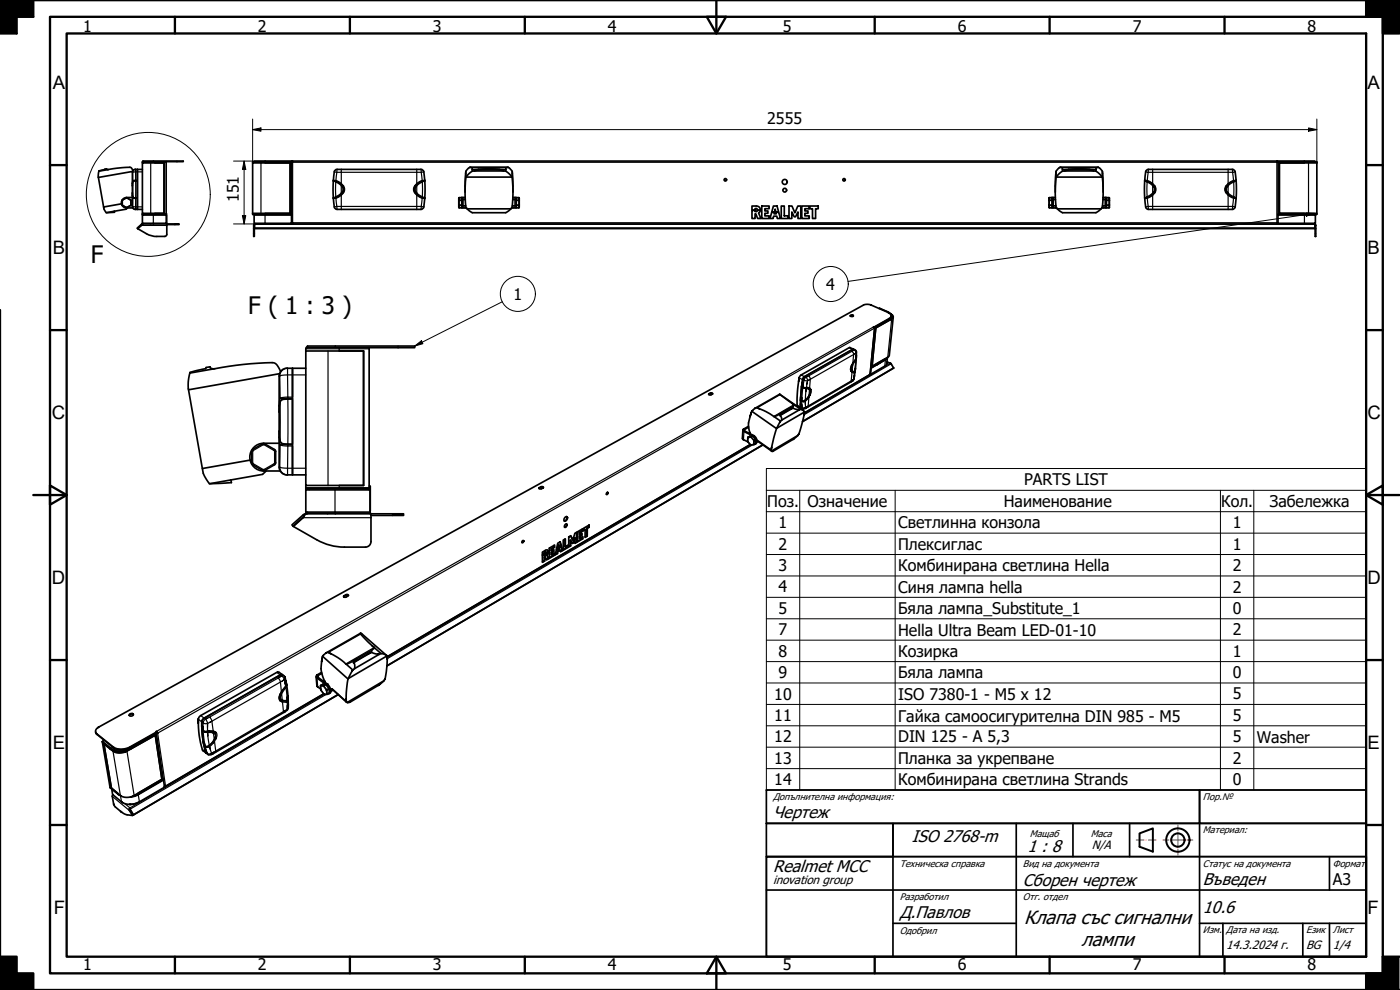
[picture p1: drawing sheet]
<svg xmlns="http://www.w3.org/2000/svg" width="420mm" height="297mm" viewBox="0 0 420 297" stroke-linecap="round" stroke-linejoin="round" font-family="sans-serif">
<!-- layer: Visible (ISO) -->
<g fill="none" stroke="#000" stroke-width=".51">
<path d="M29.5 53.2l1.6 8.9M29.7 51.4l-.2 1.8 10.3-1.8M32.4 50.9l-.4-.2-2.3 .7M32.4 50.9l6.6-.7 .4 .2 .5 .8M32.4 50.9l-2.7 .5M39.7 57.9l.2 1.3 1.3 .2M39.7 59.3h-1.7a1.56 1.56 0 0 0-1.6 1.5 1.56 1.56 0 0 0 1.6 1.6h1.9M41.2 54.1v-3.3v12h1.5M41.2 54.2l-1.3 .2-.2 1.4M41.2 54.3v5M42.7 48.9h6.5v15.1h-6.5zM42.7 50.8h-2.1a.88 .88 0 0 0-.9 .9v10.2a1.1 1.1 0 0 0 1.5 .9v-3.2"/>
<path d="M42.9 48.5l-.2 .4M42.9 48.5h12.1v-.2h-12.1v.2M42.9 48.4l-.1 .2M46.5 48.9h2.7v15.1h-2.7M49.9 48.5v16M75.8 48.9h11.3v15.1h-11.3zM75.9 48.5l-.1 .4M75.9 48.5h11.5v16M76.5 48.5v-.2h11.2l-.3 .2M79.6 48.9h7.5v15.1h-7.5M87.7 48.3h306.9v.2M87.7 48.5h.1"/>
<path d="M87.8 48.3v.4h-.4M100 54.3v5M100 59.3l.2 .1M100 59.3l.1 .3M100.1 54.1l-.1 .2M100.1 59.6l.3 2.8 .8 .4h25.1l.8-.4 .4-2.8M100.1 54.1l.2-2.5a.84 .84 0 0 1 .9-.8h25.1l.6 .2 .3 .6 .3 2.5M100.1 54.1l.1 .1M100.2 54.2l1.4 .6 1.3 1.2M100.2 59.4l-.1 .2M100.2 54.2l-.2 .1M102.6 55.6l.3 .4"/>
<path d="M102.9 56l.3 1-.3 .7M102.9 57.7l-1.3 1.2-1.4 .5M102.9 57.7l-.3 .3M124.6 57.7l1.3 1.2 1.5 .5M124.6 57.7l.3 .3M124.6 56l-.3 .6 .3 1.1M124.9 55.6l-.3 .4M127.3 54.2l.2 .1M127.4 59.4l.1 .2M127.4 54.2l-1.5 .6-1.3 1.2M127.5 54.1l-.1 .1M127.5 54.1v.2"/>
<path d="M127.5 59.3v.3M127.5 59.3l-.2 .1M127.5 54.3v5M138.6 59.3h.3v3.1h-.3zM138.6 59.3l-.9 .1v2.8l.9 .1M138.9 59.3h.7M138.9 59.9h.7M139.8 51.4l.1 1.7M139.8 53.2a30.8 30.8 0 0 0 .2 9.2l.2 .3M139.9 53.1h13.7M141.1 50.2a.62 .62 0 0 1 .7 .7M141.1 50.2l-.2 .1a2.22 2.22 0 0 0-1.2 1.8l-.1 5.6"/>
<path d="M141.1 50.2h11.4M141.8 51.4l-1.9 1.7M141.8 50.9a53 53 0 0 1 10 0M141.8 50.9v.5M142.4 51.3h8.7M142.4 51.3l-.6 .1M143.6 50.9l-1.2 .4M143.6 50.9h6.4M150 50.9l1.1 .4M151.1 51.3l.7 .1M151.8 51.4l1.8 1.7M151.8 50.9v.5"/>
<path d="M152.5 50.2a.62 .62 0 0 0-.7 .7M152.5 50.2l.1 .1a2.35 2.35 0 0 1 1.2 1.8l.1 5.6M153.7 53.2a30.8 30.8 0 0 1-.2 9.2l-.2 .3M153.7 51.4l-.1 1.7M153.9 59.9h.7M153.9 59.3h.7M154.6 59.3v3.1h-1.1M154.6 59.3h.3v3.1h-.3M154.9 59.3l.9 .1v2.8l-.9 .1M315.7 59.3h.4v3.1h-.4zM315.7 59.3l-.9 .1v2.8l.9 .1M316.1 59.3h.6"/>
<path d="M316.1 59.9h.7M316.9 51.4l.1 1.7M316.9 53.2a30.8 30.8 0 0 0 .2 9.2l.2 .3M317 53.1h13.8M318.2 50.2a.62 .62 0 0 1 .7 .7M318.2 50.2l-.2 .1a2.35 2.35 0 0 0-1.1 1.8l-.2 5.6M318.2 50.2h11.4M318.9 51.4l-1.9 1.7M318.9 50.9a53 53 0 0 1 10 0M318.9 50.9v.5M319.5 51.3h8.7M319.5 51.3l-.6 .1"/>
<path d="M320.7 50.9l-1.2 .4M320.7 50.9h6.4M327.1 50.9l1.1 .4M328.2 51.3l.7 .1M328.9 51.4l1.9 1.7M328.9 50.9v.5M329.6 50.2a.62 .62 0 0 0-.7 .7M329.6 50.2l.2 .1a2.22 2.22 0 0 1 1.1 1.8l.2 5.6M330.8 53.2a30.8 30.8 0 0 1-.2 9.2l-.2 .3M330.8 51.4v1.7M331 59.9h.7M331 59.3h.7"/>
<path d="M331.7 59.3v3.1h-1.1M331.7 59.3h.4v3.1h-.4M332.1 59.3l.8 .1M333 59.4v2.8M343.5 54.3v5M343.5 59.3l.1 .3M343.6 54.1l-.1 .2M343.6 59.6l.3 2.8 .8 .4h25.1l.8-.4 .4-2.8M343.6 54.1l.2-2.5a.84 .84 0 0 1 .9-.8h25.1l.6 .2 .3 .6 .3 2.5M343.7 54.2l1.4 .6 1.3 1.2M346.1 55.6l.3 .4M346.4 56l.3 1-.3 .7"/>
<path d="M346.4 57.7l-1.3 1.2-1.4 .5M346.4 57.7l-.3 .3M368.1 56l-.3 .6 .3 1.1M368.1 57.7l1.3 1.2 1.5 .5M368.1 57.7l.3 .3M368.4 55.6l-.3 .4M370.9 54.2l.1 .1M370.9 59.4l.1 .2M370.9 54.2l-1.5 .6-1.3 1.2M371 54.1l-.1 .1M371 54.1v.2M371 59.3v.3"/>
<path d="M371 59.3l-.1 .1M371 54.3v5M383.2 48.5h.1M383.2 48.3v.4h.4M383.3 48.3l.3 .2M383.6 48.5v15.9h11.5l.1-.4M383.6 48.5h11.5M383.9 48.9h11.3v15.1h-11.3zM391.4 48.9h-7.5v15.1h7.5M395.1 48.5l.1 .4M34.3 63.4l-2.4 .4M36.4 61.2l-5.3 .9 .2 .7a1.34 1.34 0 0 0 1.9 1l1.2-.1-.1-.3"/>
<path d="M36.7 60.1l1.3-.8 1.2 .7 .1 1.6-1.3 .7-1.2-.6zM38.3 62.4l-.5 .4-3.5 .6M42.4 67.3l11.3-.1v.2h-3.6M42.5 67.4l-1.3 1 .1 .2 1.2-1.1M42.7 64.5h7.3v2.5h-7.3zM42.7 67.2l-1.4 1.4 3.6 2 2.2 .4M42.7 64v.5M42.7 67.2h.1M42.7 64.3l7.2 .1M42.8 67l.1 .1M42.9 67v.2M49.9 64.1l.1 3.1"/>
<path d="M50.1 67.2v3.1l-.2 .5-.5 .1h-2.3M75.8 64l.1 .4h11.5M76.3 64.5h11.2v2.5h-11.2zM76.3 67.6h-.2v1M76.3 67.6v3.3h-.2v-2.3h.2M76.4 67.5l-.1 .1M76.4 68.4h318.3M76.5 67l.1 .2M76.5 67.2l-.4 .4M76.6 67.2l-.2 .1v1.3h318.3v-1.3l-.3-.1M76.6 67.2h317.8M76.6 67.2h-.1"/>
<path d="M87.5 67l.2 .2M87.5 66.8h.3v.4M87.7 67h.1M138.9 62.4h1.1M138.9 61.8h.9M140.2 62.7l1.6 1.1h10l1.5-1.1M140.2 62.7h13.1M153.8 61.8h.8M226.9 62.6h-.3v.4h-.9v-1.2a2.41 2.41 0 0 1 2.1 .3l.4 .9h-.9l-.1-.3-.3-.1M227.7 63.9l.5-.8h-.9l-.2 .3-.5 .1v-.4h-.9v2.5h.9v-1.4h.2l.6 1.4h1l-.7-1.6M228.6 61.8h2.2v.8h-1.2v.7h.9v.7h-.9v.8h1.3v.8h-2.3zM231.6 63.7h.8l-.1 .5h.7l-.1-.5h.8l.5 1.9h-.9l-.2-.7h-.9l-.2 .7h-.9z"/>
<path d="M232.1 61.8h1.1l.5 1.8h-.9l-.2-.9-.1 .9h-.9zM234.5 61.8h.9v3h1.2v.8h-2.1zM236.8 61.8h.9l.8 2 .9-2h.9v3.8h-.8v-2l-.7 1.5h-.4l-.8-1.5v2h-.8zM240.6 61.8h2.2v.8h-1.2v.7h.9v.7h-.9v.8h1.3v.8h-2.3zM243.1 61.8h2.5v.8h-.8v3h-1v-3h-.7zM316.1 62.4h1M316.1 61.8h.8M317.3 62.7l1.6 1.1h10l1.5-1.1M317.3 62.7h13.1M330.9 61.8h.8M332.9 62.2l-.8 .1M383.2 67h.1"/>
<path d="M383.5 67l-.2 .2M383.5 64.5h11.3v2.5h-11.3zM383.5 66.8h-.3v.4M383.6 64.4v.1M394.4 67.2l.5 .4M394.6 67l-.2 .2M394.7 67.5v.1M394.7 67.6v1h.2v-1M394.7 68.6v2.3h.2v-2.3M394.7 67.6h.2M255.2 94.7l.9 .2M255.8 94.6a.31 .31 0 0 0-.4-.1 .31 .31 0 0 0-.1 .4h.7l-.1-.3"/>
<path d="M261.2 91.4l.3 .1-1.3-.2-1.1 .2-229.5 126.7M261.5 91.5l4.9 2.2M262.3 98.1l.1 .4M262.4 98.2l.1 .2M262.5 98.4l-1.3 13.8M262.5 98.2l-1 12.1M263.8 92.6l2.5 .9a1.7 1.7 0 0 1 1.4 1.5v-.1M266.6 93.8l-.2-.1a1.01 1.01 0 0 1 1 .7 1.01 1.01 0 0 1-.6 1.2l-4.4 2.5M266.9 96.1l-4.1 2.3-1.1 11.5 4-2.3M267.4 95.2v-.2l-.6 .7-4.4 2.5-.1-.2M267.4 94.9v.1M267.5 94.5a.58 .58 0 0 1 .4 .6 .58 .58 0 0 1-.4 .5l.2-.1"/>
<path d="M267.6 94.3l-.2-.1a.77 .77 0 0 1 .6 .7 .77 .77 0 0 1-.4 .8l-4.8 2.7-1.1 11.5 4.7-2.7M267.7 95l-.2 .5-.6 .6 .2-.2M268.1 95.1l-1.2 11.5-.5 .6 .2-.1M56.6 117l4.1 23.6M57 111.9l-.5 2.7 .1 2.4 27.3-4.9M64.2 110.7l-1-.2-.1-.4-1.3 .2-.1 .3-3.1 .7-1.6 .4v.2M64.2 110.7a83.9 83.9 0 0 1 18.2-1.8l.8 .7 1 1.9M64.2 110.7l-7.2 1.2M86.1 110.5a2.34 2.34 0 0 0-2.3 2.3v27.4a2.32 2.32 0 0 0 2.5 2.3h1.5v-8.7M86.1 110.5h5.7M87.8 119.2v-8.7v32h4M87.8 119.5h-1.4a1.84 1.84 0 0 0-2.3 1.1l-.3 3"/>
<path d="M87.8 119.8v13.4M91.8 105.3h17.3v40.4h-17.3zM91.8 104.7v.6M92.3 103.9l-.4 .5M92.3 104.3v-.5h32.2v.5h-32.4l-.3 .3M101.8 105.3h7.3v40.4h-7.3M110.8 104.3v42.7M212.7 118.2l.3 .3 .8-.3M213.1 118.1l-.4 .2M213.3 118.1h.6l-.5-.2-.6 .3M234 118.3h.1M234 118.3l-7.5 4.3 .7-.2"/>
<path d="M234 118.3l7 4.8M234.1 118.4l4.2 3-.6-.4M239.7 114.5l.1-1.1-.5 4.3v4.2M240.6 116.2l-.3 3.9v-1M240.6 116h.1M240.6 116l.4 .2M240.7 114.9l-.1 1.1 .3-2.1-.5 4.2-.1 4v-1.8M241.1 116.3l.6 .1M242 116.4h-.3h.7l.5 .3-.2-.1M242.9 116.7l.1 .1M243 118.3l-.6 1-.9 1 .2-.2M243.1 117l.1 .6-.2 .7 .1-.2"/>
<path d="M254.8 104.3l-14.4 8.2-.6 .9 .1-.2M254.9 104.3l1.3 .5M255.2 114.7l-13.7 7.9 .4-.2M255.4 111.2l.3 .2-.2-.1M255.5 109.8l-.2 1.2M255.7 111.4l.1 .1M255.9 104.8l-14.5 8.2-.5 .9v-.2M256 111.6l-.2-.1 .8 .1-.3 2.1 .1-1M256 109l-.5 .8 .1-.2M256 114.2l-.8 .5 .4-.3M256 104.8h.2M256.2 104.8l.6 .4 .2 .5v-.2"/>
<path d="M256.3 113.7l-.2 .4M256.6 111.4v.1M256.9 107.7l-.9 1.3 .1-.2M257 107.5l-.4 3.9 .1-.9M257 105.7v1.8v-.9M261 112.5h.1M261.1 112.4l-.1 .1M261.1 112.3h.1M261.3 110.4l.1 .1M261.5 110.3h-.2M263.4 109.1h.1M263.8 109h.1"/>
<path d="M265.7 107.8l-4.2 2.5M265.7 107.8l-4.4 2.6M266.1 109.2v-.1l-.6 .7-24.1 14.1M266.2 108.5l1.1 .6M266.3 107.4v-.1l-.6 .7-4.3 2.5-.3 1.8M266.3 107.3l-.6 .5 .2-.1M266.3 107.3l-.2 1.8M267.1 109v.1M267.1 109h.2M267.3 109.1h-.2l.3 .1 .7 1.3-27.2 16M267.3 109.1l.2 .1M75.1 138.1l-14.4 2.5 .5 1.9 1.7 2.6 6.5-.3-.1-.8"/>
<path d="M75.7 135l3.3-1.9 3.4 1.8 .3 .6-.1 3.8-3.4 1.9-3.3-1.8-.4-.5zM83.8 129.3v1.5a2.57 2.57 0 0 0 1.1 2.5l2.9 .1M83.8 133h-4.7a4.2 4.2 0 0 0-4.1 4.2 4.2 4.2 0 0 0 4.1 4.1h5M222.9 129.1l-.1 2.4 .3 .4-.1-.1M223.1 128.8l.1-.1a.38 .38 0 0 0-.2 .4 .38 .38 0 0 0 .3 .4l2.6 1.3M223.1 131.9l1.4 .7M223.5 129.3l2.6 1.3M224.4 132.4l.8 1-109 63.7M224.6 127.9l-1.4 .8M224.7 128.2l-1.3 .8v.3M225 130.9l-.5 .4-.1 1M225 130.9h.1"/>
<path d="M225.1 124.9l.3-1a7.6 7.6 0 0 0-.3 6.3l-.1-.5M225.5 123.7l-.1 .2 .2-.5 7.5 5.1M225.9 130.8l-.9 .1M226 130.9l.8 1M226.1 130.9l-.2-.1a1.55 1.55 0 0 1 .6 2.5l-.2 .1M226.3 130.8l-.2-.2 .7 .7a1.28 1.28 0 0 1-.2 2M226.5 122.6l-.9 .8 .2-.2M226.7 133.1l-.5 .3-1 .1M226.8 133h.1M226.8 132v1M227.2 132.2l4.5 3.2M227.2 132.1l4.3 3.1"/>
<path d="M227.2 132.2v.1M227.9 122.6l-.7-.2 3.3 1.4 3.7 2.5 .4-.3M228.9 133.5l-112.8 66.3M233 128.6l-1.6 6.5 .2-.9M233.7 124.4l-1.3 .6M234.1 126.6l.1-.3-1.1 2.2M234.2 124.7l.3 .6 .1 .7M237.2 122.8l.8-.4-3.9 2.3 3.9-2.3 1.9 .6-.3-.1M237.6 122.2l-3.9 2.2 .8-.5M238 131.9l-6 3.5h-.4M238.3 121.4l.1 .1M238.4 121.5l-.8 .7 .2-.2"/>
<path d="M238.4 121.5l1.9 1.3M239.4 121.9l1.4 .7M239.5 130.6l-1.5 1.3 .4-.3M239.5 130.6l-7.9 4.7M239.6 130.4l.2-.3-.3 .5M240.3 120.1h.1M240.3 122.1l.1 .3M240.3 120.2l.3 .1M240.3 122.8l.7 .3 .4 .5v-.1M240.3 122.8l-5.7 3.2M240.8 120.3h-.2l.6 .1M241.3 124.6l.2-.9-1.7 6.4"/>
<path d="M241.4 123.6l-8.3 4.9M241.4 123.6l.1 .1M241.5 120.3h-.1M241.5 122.6h-.7l.2 .1M69.3 144l-6.4 1.1M79.9 141.3l-1.1 1-9.5 1.7M91 154.5l.7-.3h29.4v.5h-9.8M91.3 154.8l-.3-.3-3.4 3 .3 .4 3.3-2.9M91.8 147h19.2v6.7h-19.2zM91.8 145.7v1.3M91.8 154.2h.1M91.8 146.3l.3 .3h18.7"/>
<path d="M91.9 154.2h-.1M91.9 153.7l.4 .3M92.3 153.7v.5M110.8 145.8h.3l-.1 7.8M111 153.7l.1 .5M111.3 154.2v8.3l-.5 1.2-1.1 .5h-6.4a16.8 16.8 0 0 1-8.2-2.2l-7.1-4 3-2.7 .8-1.1M161.8 146.4a.39 .39 0 0 0 .3 .4 .39 .39 0 0 0 .4-.2l.5-.2M162.3 146.2l-.5 .3M162.5 146.2l.5 .1a.39 .39 0 0 0-.2-.4 .39 .39 0 0 0-.5 .2l-.4 .2M170 157.3l-.1 .6-.5 .3M170.1 155.1l-.1 .8-.7 .4M170.2 157.4v.1a.5 .5 0 0 0-.8 0 .5 .5 0 0 0 0 .7 .57 .57 0 0 0 .8-.7"/>
<path d="M170.3 155.2v.2a.5 .5 0 0 0-.6-.4 .5 .5 0 0 0-.4 .6 .49 .49 0 0 0 .2 .8 .49 .49 0 0 0 .7-.5l.1-.5M173 159.7v2.9l-.4 .3M173.4 159.5l1.5-.8v.6l-.9 .5v.5l.6-.3v.6l-.6 .3v.7l.9-.6v.7l-1.5 .9zM173.9 159.7l.1 .6M173.9 159.7l.1 .1M174.8 159.2l.1 .1M174.8 158.7v.5l-.9 .5M175.1 158.5l1.7-.9v.6l-.5 .3-.1 2.4-.6 .4v-2.4l-.5 .3zM175.6 158.9l-.5 .2M176.1 158.4l.2 .1M176.7 158.1l-.6 .3v2.4l-.5 .3M176.7 158.1l.1 .1"/>
<path d="M176.7 157.6v.5M182.3 147.8l-.3 .5M182.5 147.8h-.3a.33 .33 0 0 0-.2 .2 .33 .33 0 0 0 .2 .4l.3-.5M103.2 178.8a.39 .39 0 0 0 .2 .5 .39 .39 0 0 0 .5-.2l.5-.3M103.3 178.7l.5-.3a.37 .37 0 0 1 .5-.1 .37 .37 0 0 1 .1 .5h.1M103.8 178.6l-.6 .4M103.9 178.5l.7 .2M157 162.3l-.3 .5M157.1 162.2h-.2a.31 .31 0 0 0-.3 .3 .31 .31 0 0 0 .3 .3l.3-.4M163.3 166.4l.1 .2M163.3 167.1l.1 .1M163.3 165.8l.1 .1"/>
<path d="M163.3 166.2l.1 .1M163.3 168.2l.2 .1M163.5 165.7l-.2 .5-.5 .3M163.5 165.7h.4M163.5 165.7l.2 .1M163.6 167.1h-.3v1.1l-.5 .4M163.9 166.1l-.5 .5v-.3l-.6 .4v2l.7-.4-.1-1.1 .2-.1 .4 .9 .7-.4-.6-1.1M163.9 166.1l.7-.4-.4 .9 .1-.2M164.1 166.5l.5 1-.6 .4M164.4 165.1v.4M164.4 166v-.2l-.3 .7M164.4 165.5l.2 .1-.7 .4-.2-.3"/>
<path d="M164.4 165.5l-.5 .3M164.6 165.4v.2a.53 .53 0 0 0-.3-.6 .53 .53 0 0 0-.6 .1l-.9 .6v1l.6-.4v-.4l.3-.1M164.6 167.5l.1 .1M164.9 164.5l1.6-1v.7l-1 .5v.6l.7-.4v.5l-.6 .4v.7l.9-.6v.7l-1.6 .9zM165.4 165.8h.2M165.4 164.6l.1 .1M166.1 165v.4l-.7 .4 .2 .7M166.1 165.4h.1M166.3 163.6v.5l-.9 .5 .1 .7M166.3 164.1l.2 .1M166.3 166v.5l-1.4 .8M166.3 166.5l.2 .1"/>
<path d="M167 164.7l.6-.3-.1 .4 .5-.2-.1-.4 .6-.3 .4 1.3-.7 .4-.1-.5-.7 .3-.1 .7-.7 .4zM167.2 166l.1 .1M167.3 165.4h.1M167.4 163l.7-.4 .4 1.2-.6 .4-.2-.7-.1 .8-.6 .3zM167.4 164.5l.1 .3M167.5 164.2l.1 .1M167.6 163.5l-.1 .7-.4 .3M167.7 163.5h-.1h.1M168 162.6l.4 1.1M168.1 165.1l-.8 .3-.1 .6-.5 .3M168.4 163.7l-.5 .3M168.4 163.7l.1 .1"/>
<path d="M168.4 163.9l.3 1.2-.5 .3M168.7 165.1l.2 .1M169 162l.7-.3v2.3l.8-.4v.6l-1.5 .9zM169.5 161.7l.2 2.3M170.4 163.6v.6l-1.4 .7M170.4 164.2h.1M170.7 161.1l.6-.4 .6 1.3 .6-2 .7-.4-.1 3.1-.5 .3v-1.6l-.5 1.5-.3 .2-.5-.9v1.6l-.6 .3zM171.1 162.1l.2 .1-.1-.1M171.1 163.7l.2 .1M171.2 162.1l-.1 1.6-.4 .3M171.2 160.8l.7 1.2M171.9 162.8l.2 .1"/>
<path d="M172.4 161.4l-.7 1.5M172.6 161.4v.1M173 162.6l.1 .1M173.9 160.9h.1M174.5 160v.5l-.6 .4 .1 .7M174.5 160.5l.1 .1M174.8 161.1v.5l-1.4 .8M174.8 161.6l.1 .1M176.1 160.8l.1 .1M96.5 198.6l.2-1.1a9.7 9.7 0 0 0 .9 7.3l-.2-.5M96.7 197.2v.3l.1-.6 7.7 6.7M97.8 196l-1 .9 .2-.2"/>
<path d="M98.5 195.8l-.7 .2 .2-.2M99.3 196.1l-.8-.3a18.4 18.4 0 0 1 5.4 3.5l2 1.7 .5-.4M105.7 198.5l-1.7 .7M106.2 198.9l.2 .5v1.2M108.2 190.2v-.2l-10.3 5.9M108.2 190.3l4.1 4-.6-.5M108.3 190l7.8 6.8M110.4 196.2l1.1-.5-5.4 3.1 5.4-3.1 1.1 .4 1.2 .2h-.3M111.1 195.3l-5.4 3.2 1.1-.7M112.3 194.3l.1 .1M112.4 194.4l-1.3 .9 .4-.2M112.4 194.4l2 1.7"/>
<path d="M114.4 196.1l1 .2 .8 .5-.2-.1M114.4 196.1l-8 4.5M116.2 196.8l-11.7 6.8M116.2 196.8h.1M116.2 197.8v-1l-.1 2.9-.5 4M28.7 219.6l.4 .8-.1-.2M29.4 218.3l.2-.1a1.2 1.2 0 0 0-.5 2l4.8 3.9M39.8 214.1l.1 .1a.58 .58 0 0 0-.7-.1 .58 .58 0 0 0-.3 .7 .6 .6 0 0 0 .7 0 .6 .6 0 0 0 .3-.6M40 214.4a.78 .78 0 0 0-1.2 .3l.1-.2M46.8 219.9h.1M46.9 219.9h.2M46.9 220l2.1 13.8"/>
<path d="M47 219.4l.3 .5M47.1 219.7l.2 .3M59.5 217.1v-1.3a25.3 25.3 0 0 0 1.4 9.4l-.1-.1M60.6 217.8v1.2v-2.4a29.4 29.4 0 0 0 1.2 9.2l-.3-1.1M60.6 219l.4 .3M60.7 219.1l.5 4.4-.2-1M61.2 219.4l-.2-.1 .7 .2M62 219.5h-.2M62.2 219.5h-.2h1.7M63.9 219.5h-.2l.7 .3M64.4 219.8h.1M64.4 219.8a1.26 1.26 0 0 1 .2 1.5l.1-.2"/>
<path d="M83.1 201.7l-22.9 13-.5 .5-.2 .6v-.2M83.2 201.7h-.1l.5-.1 1.2 .9M84 208.6a1.14 1.14 0 0 0 .1 1.4l-.1-.1M84.1 210h.1M84.1 202.5l-22.8 13-.5 .5-.2 .6v-.2M84.2 210.1l-.1-.1 .3 .1M84.3 202.4l-.2 .1h.7M84.5 207.6l-.5 1 .1-.3M84.8 202.5l.8 .8-.1-.2M84.9 213.9l-21.5 12.5 .6-.3M85.6 203.3l.4 2-.2-1M85.9 205.8l-1.4 1.8 .2-.2"/>
<path d="M86 205.3v.2M86 205.6l-.1 .1M86 205.5l.5 4.4-.1-1.1M86.1 213.2l-1.2 .7 .6-.3M86.3 210.1l-1 .2-.9-.2 .2 .1M86.5 210v2.4v-1.1M86.5 210l-.1 .1M86.5 209.9v.1M86.5 212.4l-.4 .8 .1-.2M94.9 203.1l.2 2.6 .3 .4-.2-.1M95.1 202.6l.2-.2a.55 .55 0 0 0-.4 .5 .55 .55 0 0 0 .2 .5l2.6 1.9M95.4 206.1l.9 .6"/>
<path d="M95.4 203.2l2.7 1.9M96.2 205.7l.1 1.3M96.3 207l.9 1.2-47.6 27.8M96.5 201.7l-1.2 .7M96.6 202l-1.2 .7-.1 .5M96.9 205.3l-.6 .4M96.9 205.3h.9M96.9 205.3h.1M97.4 204.4l-.2 .1M97.9 205.4l.9 1.3M98 205.5l-.3-.2 .6 .6a1.69 1.69 0 0 1 .3 2.3h-.1M98.3 205.3l-.2-.2 .8 1a1.27 1.27 0 0 1-.2 2"/>
<path d="M98.4 205.2h-.2M98.8 206.8l.1 1.1M98.8 207.9l-.7 .5-.8-.1M99.6 206.7l4.6 4.1-.1-.1M99.7 206.8l-.4 .2M101.5 208.4l-61.5 36.1M104.4 203.7l-.5 4.1v2.8v-1M105.7 201.3l.2-.3-1.4 2.6M113.5 205.7l-8.4 4.9-.8 .2M115.2 204.3l-1.7 1.4 .5-.4M115.2 204.3l-11 6.5M115.4 203.9l.2-.2-.4 .6"/>
<path d="M29.1 220.4l4.8 3.8M30.7 222.6l2.3 13.7 2.3 1.9M31.3 222.1l-.6 .4M33 224.7l-1.8-1.6 2.2 13.3 1.9 1.6M33.4 224.9l-.4-.2a6.1 6.1 0 0 0 6.3 0l7.3-4.1 2 13.2-7.1 4.2M33.5 236.7l.3 1.7 2.7 2.2M33.8 238.6l.1-.2-.2 .5 .4 2.3M34.2 224.3l-.3-.2a5 5 0 0 0 5.2 0l7.9-4.5v-.2v.4l-7.9 4.4a5.1 5.1 0 0 1-5.2 0l.3 .2M35.5 238.4l-.2-.2 .9 .6M37.8 225.5l.3-.1a4.1 4.1 0 0 1-4.2 0l-2.7-2.3 2.2 13.3 2.7 2.3M37.8 225.3a3.7 3.7 0 0 1-3.6 0l.3 .2M38.1 225.4l8.5-4.8 2 13.2-8.3 4.9a4 4 0 0 1-4.2 0l.3 .2"/>
<path d="M40.5 238.7h.1M40.7 238.6v.1M40.9 238.5l.5-.2-1.6 .6M41.4 238.3l7.5-4.4 .2 .1 .3 2.2-7.6 4.4a5.1 5.1 0 0 1-5.3 0l.2 .2M41.7 238.1v.1M47.2 220l-.3 .1M47.6 234.7h.1M49 233.9l-7.5 4.4-1.8 .6 .5-.1M49 233.9h.1M49.1 234l-8 4.6-2.2 .6 .4-.1M49.4 235.9v.3M49.6 236l.1-.2-.3 .2"/>
<path d="M60.9 225.2l1.4 1.1M61.2 223.5v.1M61.2 223.6l.4 .3M61.2 223.8l.6 2-.3-1M61.3 223.6v.1M61.7 224l-.1-.1 .7 .1M61.8 225.8v.1M62.5 226.4l-.2-.1 1.1 .1M62.6 223.9l-.3 .1h.1M64.6 221.3l-1 1.7-1 .9 .2-.2M34.1 241.4v-.2l.4 .8 1.7 1.4M36.6 243.7l-.4-.3 1.4 .9 2.2 .4 .1-.1-.8-1.5-.2 .1 .9 1.5"/>
<path d="M38.8 242.9l.1 .3M38.9 242.6l-.1 .1M38.9 242.5l.1 .1M39 242.8l.1 .3-.1-.2M39 242.8l1 1.7M39 242.6v.1M39 242.6h.1M39 242.4h.1M39 242.7l1 1.8M39.1 242.5l-.1 .3v-.2M39.1 242.4v.1M41.7 240.7l-1.2 .5-1.7 .1h.4"/>
<circle cx="217.7" cy="54" r=".37"/>
<circle cx="235.5" cy="57.1" r=".56"/>
<circle cx="235.5" cy="54.6" r=".75"/>
<circle cx="253.3" cy="54" r=".37"/>
</g>
<!-- layer: Visible Narrow (ISO) -->
<g fill="none" stroke="#000" stroke-width=".36">
<path d="M37.9 59.3l-1.1 .7M37.9 59.4h.1M38.1 59.3l1.1 .8M39.2 60v.1M39.7 55.8l.1-1.1v4.3l-.1-1.1M39.8 58.5l.1 3.5 .8 .1v-2.5M39.9 59.1l-.1-.1 .3 .3M40 54.1h-.2l.3 .2M40.1 54.4l-.3 .3 .1-.2M40.1 59.4l-.3 .1h.2M40.1 59.4l-.1 .1 .7 .1M40.1 54.3h.6v5"/>
<path d="M40.7 54.1h-.7l.1 .2M40.7 54.1v-2.5h-.7l-.2 .1v3.4M40.7 54.1v.2h.5M40.7 59.3l-.6 .1M40.7 59.3h.5M40.7 59.3v.3M40.7 54.1h.5M40.7 59.6h.5M42.7 51.6h-2v-.8l-.6 .2-.4 .7M42.7 48.6h7.2M45.2 48.9v15.1M46 48.3v.2"/>
<path d="M46.5 48.5v.4M53.1 48.3v.2M75.8 48.6h11.6M78.3 48.9v15.1M79.6 48.3v.6M87.8 48.7h295.4v18.1h-295.4zM100 54.3h.4l.4 .4-.5-.3M100.1 54.1l.3 .2 .4-.2h-.4M100.3 59.3l.5-.3-.4 .4-.4-.1M100.3 51.6l.8 .1-.3 2.4 1.6 1M100.4 59.5h.4l-.4-.1-.3 .2M101.2 50.8l-.1 .9h1.3v-.9"/>
<path d="M102.3 58.4l.1 .2M102.4 55.8l.3 .3M102.4 58.6l-1.6 .9 .3 2.4-.8 .2M102.4 55.8l-1.6-1.1v4.3l1.6-1.1M102.4 55.1l-.1 .1M102.4 55.8v2.1M102.4 58.6v4.2M102.4 57.9l.2 .1M102.4 55.1l.7 .7M102.6 55.6l-.2 .2M102.7 56.1a1.22 1.22 0 0 1 0 1.4M102.7 57.5l-.3 .4"/>
<path d="M102.7 57.5l.4 .3M103.1 55.8l.3 1.2-.3 .8M103.1 57.8l-.7 .8M103.1 55.8l-.4 .3M124.4 55.8l.4 .3M124.4 57.8l.7 .8M124.4 55.8l-.3 .8 .3 1.2M124.8 57.5l-.4 .3M124.9 55.6l.2 .2M125.1 58.6l1.6 .9-.3 2.4 .8 .2M125.1 58.6v3.3h-24l.1 .9M125.1 55.8l1.6-1.1v4.3l-1.6-1.1"/>
<path d="M125.1 55.1l.1 .1M125.1 50.8v4.3M125.1 55.8v2.1M125.1 57.9l-.2 .1M125.1 55.1l-.7 .7M125.1 55.8a1.34 1.34 0 0 0 0 2.1M125.2 58.4l-.1 .2M126.3 50.8l.1 .9h-24v3.4M127.1 59.5h-.4l.4-.1 .4 .2M127.2 51.6l-.8 .1 .3 2.4-1.6 1M127.2 59.3l-.5-.3 .4 .4 .4-.1M127.5 54.1l-.4 .2-.4-.2h.4"/>
<path d="M127.5 54.3h-.4l-.4 .4 .5-.3M137.8 60l-.1 .1M137.8 60l-.1 .2M137.8 60h.8M137.8 59.3v.7M138.6 59.3l-.9 .1M139.6 59.3v.6M141.1 50.2h11.4M141.8 50.9h.3M151.4 50.9h.4M153.9 59.3v.6M154.9 59.3l.9 .1"/>
<path d="M154.9 60l.9 .1M155.7 59.3v3M314.9 60l-.1 .1M314.9 60l-.1 .2M314.9 60h.8M314.9 59.3v.7M315.7 59.3l-.9 .1M316.7 59.3v.6M318.2 50.2h11.4M318.9 50.9h.3M328.5 50.9h.4M331.1 59.3v.6"/>
<path d="M332.1 59.3l.9 .1M332.1 60l.9 .1M332.8 59.3v3M343.5 54.3h.4l.4 .4-.5-.3M343.6 54.1l.3 .2 .4-.2h-.4M343.8 59.3l.5-.3-.4 .4-.4-.1M343.8 51.6l.8 .1-.3 2.4 1.6 1M343.9 59.5h.4l-.4-.1-.3 .2M344.7 50.8l-.1 .9h1.3v-.9M345.8 58.4l.1 .2M345.9 55.8a1.34 1.34 0 0 1 0 2.1M345.9 58.6l-1.6 .9 .3 2.4-.8 .2"/>
<path d="M345.9 55.8l-1.6-1.1v4.3l1.6-1.1M345.9 55.1l-.1 .1M345.9 55.8v2.1M345.9 58.6v4.2M345.9 57.9l.2 .1M345.9 55.1l.7 .7M346.1 55.6l-.2 .2M346.2 57.5l.4 .3M346.6 55.8l.3 1.2-.3 .8M346.6 57.8l-.7 .8M346.6 55.8l-.4 .3M367.9 57.8l.7 .8"/>
<path d="M368.3 56.1a1.22 1.22 0 0 0 0 1.4M368.3 56.1l-.4-.3-.3 1.2 .3 .8 .4-.3M368.3 57.5l.3 .4M368.4 55.6l.2 .2M368.6 58.6l1.6 .9-.3 2.4 .8 .2M368.6 58.6v3.3h-24l.1 .9M368.6 55.8l1.6-1.1v4.3l-1.6-1.1M368.6 55.1l.1 .1M368.6 50.8v4.3M368.6 55.8v2.1M368.6 57.9l-.2 .1M368.6 55.1l-.7 .7"/>
<path d="M368.6 55.8l-.3 .3M368.7 58.4l-.1 .2M369.8 50.8l.1 .9h-24v3.4M370.6 59.5h-.4l.4-.1 .4 .2M370.7 51.6l-.8 .1 .3 2.4-1.6 1M370.7 59.3l-.5-.3 .4 .4 .4-.1M371 54.1l-.4 .2-.4-.2h.4M371 54.3h-.4l-.4 .4 .5-.3M383.6 48.6h11.6M391.4 48.3v.6M392.7 48.9v15.1M36.6 60.2h.2"/>
<path d="M36.8 60.2l-.2 1.3M36.8 61.7l1.1 .6M36.8 61.5v.1M36.8 60.1v.1M37.9 62.2h.1M38.1 62.2v.1M39.1 60.1l.1 .1M39.2 61.5l-.1 .1M39.2 61.7l-1.1 .5M39.3 60.2v1.3M39.7 61.9l.4 .7 .6 .2v-.7h2M42.4 67.6h7.7"/>
<path d="M43.1 64.4v.1M46 64.5v2.5M46 67v.2M46.5 64v.2h-3.8M49.9 64.2l-3.4 .2M50 66.8h.1M52.5 67.2v.2M75.8 64.2h11.6M76.1 70.1h.2M76.3 67.3l.1 .1M76.4 67.3h318.3M79.5 64.5l.1 2.7"/>
<path d="M79.6 64v.4M125.1 62.8v-.9h1.3l-.1 .9M137.7 61.6l.9 .1M137.7 62.2l.9 .1M138.6 60.2h-.8l-.1 1.3M138.6 61.5h-.8v.8M139.6 61.8v.6M153.9 61.8v.6M154.9 60.2h.9M154.9 61.5h.9M155.8 61.6l-.9 .1M155.8 62.2l-.9 .1"/>
<path d="M314.8 61.6l.9 .1M314.8 62.2l.9 .1M315.7 60.2h-.8l-.1 1.3M315.7 61.5h-.8v.8M316.7 61.8v.6M331.1 61.8v.6M332.1 60.2h.9M332.1 61.5h.9M333 61.6l-.9 .1M333 62.2l-.9 .1M368.6 62.8v-.9h1.3l-.1 .9M383.6 64.2h11.6"/>
<path d="M391.4 64v.4M391.4 67v.2M391.5 64.5v2.5M394.7 70.1h.2M394.7 67.3v.1M262.2 98.1l-215.2 121.3M264 92.5l2.3 1M266.3 93.5a1.19 1.19 0 0 1 1.1 .8 1.19 1.19 0 0 1-.3 1.3l-.2 .1 .2-.1M266.3 93.5h.1M266.8 95.6v.1M267 95.9l-.1-.2-4.3 2.5M267 95.9l-4.4 2.4"/>
<path d="M267 95.9l-.1 .2M267.6 95.2l.1-.2-.7 .9M267.6 95.7l-1.2 11.5M84.6 119.3h-.5l.7 .4M84.7 120l-.6 .7 .1-.4M86.4 119.2l-1.8 .1 .2 .4-.1 .3 1.7-.2v13.4M86.4 119.2l-.1-6.7-2.2 .2v6.6l-.3 2.7M86.4 119.2v.6h1.4M86.4 119.2h1.4M91.8 112.5h-5.5v-2a2.35 2.35 0 0 0-2.3 2.3h-.2M91.8 104.7h19M98.4 105.3v40.4"/>
<path d="M100.6 103.8v.5M101.8 104.3v1M119.5 103.8v.5M212.8 118.2v.1M213.2 117.9l-.1 .2M234.1 118.4l-6.9 4M239.8 113.4l1.5 .7-.3 2 .1-1M240.4 112.5l1.5 .7M240.6 116.2l.3 .1M240.6 116l.3 .3M240.9 116.3l.6 .2h-.1M240.9 116.3l-.3 3.9 .1-.9"/>
<path d="M241.1 116.2l-.1-.1 .6 .3M241.5 116.4h.1M241.5 116.5l.4 .1M241.9 113.2l.4 .5 .1 .5v-.1M241.9 113.2l-.6 .9v-.2M241.9 117.5l.1-.9-.3 3.4-.3 .3M242 116.3l-.4 .1 1.2 .5M242 116.3h-.1l.7 .2M242.2 115.2l.2-1-.4 2-.3 .1M242.5 119.5l.3-.3-1.1 1.2h-.3M242.6 119.1l.1 .1M242.8 112.9l-.2-.1 .4 .3 .2 .7"/>
<path d="M242.8 114l.4-.2a1.66 1.66 0 0 1-1.9 .3l.1 .1M242.8 118.7h.1M242.8 118.6l-1.1 1.4 .2-.1M242.9 116.5l-.2 .1M242.9 116.7l.1 .2M243 118.3h.1M243 118.3l-.2 .3M243 118.3h.2M243.1 118.6l.1-.2-.4 .8-.3 2.6M243.1 118.1l-.1 .2a1.07 1.07 0 0 0-.1-1.3l-.1 1.6M243.1 117v.1M243.1 116.5l-.1-.1 .3 .4-.2 .1"/>
<path d="M243.2 113.8l-.2 2.6-1-.2h.3M243.4 116.9l-.2 1.5M254.8 104.3l1.5 .7-.7 .4 .4-.2M255.4 111.3l.3 .4-.1-.1M255.4 111.2v.1M255.5 114.3l-.2 .3M255.5 114.3l-13 7.5M255.5 109.8h.1M255.5 109.8l-.2 1.4M255.5 109.8l.2 .1M255.5 111l-.1 .1M255.6 105.4l-13.7 7.8 .4-.2"/>
<path d="M255.7 111.4v.2M255.7 111.2l-.2 .1M255.7 109.4l.2 .1M255.8 105.5l-.2-.1 .4 .3 .2 .7M255.8 111.5l.1 .1M255.8 111.2l.7 .2v.4M255.9 109.5l-.2 1.7-.2-.6 .2-.7-.1 .2M255.9 109.5l-.2 .4M256 109h.1M256.1 114l.1-.2-.2 .4M256.2 106.4l-.3 2.6-.4 .8 .2-.3M256.2 106.4l-13 7.4"/>
<path d="M256.2 113.7l-.7 .6 .3-.2M256.3 111.9h.2l-.8-.2-.2 2.6M256.4 105h.2M256.4 105.1l-.1-.1 .6 .6v2.1v-.9M256.5 106.2l.4-.3-.7 .5M256.6 111.6h.1M256.6 111.7l-.4 2.1 .1-1M256.6 111.4v.1M256.7 108.3l.1-.2-.9 1.4M256.9 107.7l-1 1.3 .3-.4M256.9 107.7v.3M256.9 107.8l-.4 3.6 .1-.8"/>
<path d="M256.9 107.6h.1M257 107.5l-.1 .2M257 105.7v.1M265.7 107.8h.1M265.7 108l-.2 1.8M265.7 107.8l-4.2 2.5M265.7 107.6v.2M266.2 108.6l.9 .4M266.3 107.3l-.6 .5 .2-.1M267.1 109.1l-25.7 15M267.3 109.1h.1M267.4 109.2l-26.1 15.2"/>
<path d="M75.5 135.5h.3M75.8 135.5v3.4h-.3M75.9 138.8l.1 .3M76 139.1l3 1.8-.2 .2M76 139.1l-.2 .3M76 135.2l-.1 .3M78.8 133.2l.2 .3-3 1.7-.2-.3M79.3 133.5h-.3M79.5 133.2l-.2 .3 2.9 1.7M82.2 135.2l.2 .3M82.4 138.8l-.2 .3M82.4 139.4l-.2-.3-2.9 1.8"/>
<path d="M82.4 135.5h.3M82.4 134.9l-.2 .3M82.4 138.9h.3M82.4 135.5v3.4M83.8 123.6l.3-2.9v11.6l-.3-3M83.8 131l.3 2.7-.1 6.5 .3 .1 2 .2 .1-6.7M84.2 132.7l-.1-.4 .6 .7M84.8 133.3l-.7 .4h.5M86.4 133.2l-1.7-.2 .1 .3-.2 .4 1.8 .1M86.4 133.2v.6M86.4 133.8h1.4M86.4 133.2h1.4"/>
<path d="M223.3 129.5l-.2 2.4M223.4 128.9v.4M224.4 132.4l.1 .1M224.4 131.3h.1M224.4 132.5h.1M224.5 132.5l.7 .9M224.5 131.4h.1M224.5 131.4l-.1 1M224.6 131.2l-.1 .1 .8-.1M225 130.9l-.4 .3M225.1 133.3l-108.9 63.6M225.2 133.4h.1"/>
<path d="M225.3 133.4h.1M225.3 133.5l-109.1 63.8M225.3 131.2h.1M225.3 131.1v.1M225.4 131.3l.8 .9M225.4 131.1l.1 .1M225.5 131.2l-.1 .1M225.5 131.2l.8 .8M225.8 130.8l-1.2 .4M225.9 133.4l-109.7 64.2M226 130.9l-.5 .3M226.1 133.3v.1"/>
<path d="M226.1 133.3l-.8 .1M226.1 133.3l.2 .1M226.1 133.3h.1M226.1 130.6l-.2 .2M226.2 132.2h.1M226.3 132.1l-.1 .1M226.3 132.3l-.2 1M226.3 132.1l.1 .2M226.4 132.3l-.1 1 .5-.3M226.8 131.8l-.5 .2M226.8 132l-.4 .3M227.3 132.3l-.1 .1"/>
<path d="M227.5 132.5l-.4 .2M238.3 121.4l-6.1 3.6M239.2 121.6l1.5 .7M240.3 120.3l.3 .1M240.3 120.1l.3 .1M240.6 120.4l.7 .1h-.2M240.6 120.4l.1 1.9-.1-.9M240.6 120.2h.1M240.7 122.3l1-.1-.1 .1M240.7 122.3l.1 .3M240.7 120.3l-.1 .1M240.8 120.3l-.2-.1 .6 .2"/>
<path d="M241.3 120.4h.3M241.4 123.8l19.7-11.5 1.3-13.8-215.1 121.5 2.4 15.8 47.4-27.7M241.6 120.1l.1-.1-.2 .3M241.7 121.3v-.9l-.1 2.2M242.5 121.8l-.1 .3M242.5 121.8l-.8 .4 .5-.2M79 140.8h.3M79.3 140.9l.2 .2M83.8 140.2h.2a2.31 2.31 0 0 0 2.3 2.3v-2h5.5M91 155.3h20.3M92.8 146.6v.4M100.5 147v6.7"/>
<path d="M100.6 153.7v.5M101.8 145.7v.6h-10M110.8 146.3h-9v.3M111 153.1h.1M117.8 154.2v.5M161.9 146.3v.2M162.3 146.1v.1M103.3 178.7v.2M103.8 178.4v.2M108.2 190.3l-9.7 5.5M112.3 194.3l-8.5 4.9M46.8 219.9l-7.6 4.4"/>
<path d="M46.9 219.9h-.1M59.5 215.8l1.5 1.1v2.3l-.1-1.1M60.2 214.7l1.5 1.1M60.6 219l.4 .3M60.6 219.2l.4 .3M61 219.5l.7 .2h-.2M61 219.5l.6 4.3-.3-1M61 219.3v.1M61.1 219.3l-.1-.1 .7 .3M61.7 215.8l.6 1.3v-.2M61.7 215.8l-.5 .5-.2 .6v-.2M61.7 219.5l.5 .3"/>
<path d="M62 219.6l-.2-.1 .5 .3 1.8 .2-.2-.1M62.2 219.4l-.2 .1M62.3 218.2v-1.1v2.3l-.4 .1M63 216.7l.6-.3a2.19 2.19 0 0 1-2.6 .5l.1 .1M63 215.3l-.1-.1 .7 1.2M63.6 216.4l.4 3h-1.7l.5-.1M63.9 219.4l-.2 .1M64.1 219.6v.3M64.2 219.4h-.2l.7 .3M64.6 219.7l-.2 .1v.2M64.9 219.8l-.2-.1a1.37 1.37 0 0 1 .2 1.7M83.1 201.7l1.4 1.1-1 .6 .5-.3"/>
<path d="M83.5 203.4l-21.8 12.4 .6-.3M83.6 203.6l-.1-.2 .7 1.2M84 208.6a1.32 1.32 0 0 0 .1 1.7l-.1-.1M84 208.5l.2 .1M84.1 210.3l.7 .3h-.3M84.2 204.6l-20.6 11.8M84.2 204.6l.3 3M84.2 208.1l.2 .1M84.3 209.9l-.2 .1 .1 .2M84.5 207.6h.1M84.5 207.6l-.6 1 .2-.4M84.5 208.2l.2 1.8a.93 .93 0 0 1-.4-1.4l-.1 .2"/>
<path d="M84.5 208.2l-.2 .4M84.6 210.1h-.2M84.7 202.9l-.2-.1 .7 .8 .5 2.3-.2-1M84.7 202.7l-.2 .1 .7-.1M84.7 204.3l.6-.4-1.1 .7M84.8 210.3v.2M84.9 210.1l-.2-.1 1.6 .1M85.1 213.5l-.1 .3M85.1 213.5l-20.4 11.8M85.6 203.3l-.3 .6 .1-.1M85.6 206.5l.2-.2-1.3 1.9M85.8 205.9l-1.3 1.7 .3-.5"/>
<path d="M85.9 210.6l.3-.1-1.4 .1 .3 2.9M85.9 205.8v.4M86 205.3v.2M86 205.6l-.2 .2M86 205.9v-.2l-.2 .6 .4 3.8-.1-1M86 205.6h.1M86 205.6v.1M86.2 212.9l-.1 .3M86.3 210.1v.3M86.4 210.3l-.2 .2v2.3v-1.1M86.5 212.5l-1.4 1 .5-.3M86.5 209.9v.1"/>
<path d="M86.5 209.9l-.2 .2M86.5 210.1h-.1M95.1 203.4l.3 2.7M95.5 202.6l.1 .8M96.2 205.9l.1 1.1M96.2 205.9h.1M96.3 205.7l.7 .2M96.3 207.1l.9 1.1M96.9 205.3l-.6 .4M97 205.7v.2M97 205.9h.1M97.1 205.7l.1 .1"/>
<path d="M97.2 205.8l.7 1.2M97.2 208.2h.1M97.2 205.8l.8 1.1 .7-.4M97.2 208.2l.1 .1M97.3 208.3l-58.2 34.1M97.3 208.3h.7M97.7 205.3l-.7 .4h-.7M97.9 205.4l-.7 .4M97.9 208.4l-58.9 34.4M97.9 207v.1M98 206.9l-.1 .1M98 208.3h.1"/>
<path d="M98 208.2h.2M98 208.2v.1M98.1 207.2l-.1 1M98.1 207v.1M98.1 205.1l-.4 .2M98.1 207.1l.1 1.1 .7-.4M98.2 208.3h.1M98.8 206.8l-.7 .3M99.8 206.9l-.5 .3M100.1 207.1l-.8 .4M29.1 220.2v.2M30.7 222.6l2.3 1.9"/>
<path d="M30.8 222.4l2.3 1.9M33 224.5a6.2 6.2 0 0 0 6.3 0l-.4 .2M33 224.5v.2M33 236.3l2.3 1.9M33.1 224.3l-.1 .2M33.7 238.9l5.2 4.3M33.9 224.1v.1M33.9 225.4l2.2 13.3-.8-.5 .3 .2M35.3 238v.2M35.3 238.2h.1M36.2 238.7l.3 1.9M38.1 225.4l2.2 13.3"/>
<path d="M39.1 224.1v.1M39.2 224.3a6 6 0 0 1-6.1 0l.3 .2M39.2 224.3l.1 .2M39.3 224.5v.2M41.5 238v.2M41.5 238.2h.1M41.5 238.2l-1.5 .6 .4-.1M41.5 238.4l.3 2.2M46.9 220.1l-7.6 4.4M49 233.8l-7.5 4.4M60.7 225l1.5 1.1M61.2 223.5l.4 .4"/>
<path d="M61.2 223.8l.4 .2M61.6 224v-.2l.7 .2M61.6 224l.8 .2h-.3M61.6 224l.6 2.1-.3-1M62.2 226.1l.5 .1 .8-.2-.2 .1M62.2 226.1v.1M62.3 224v.1M62.4 220.8l-.1-1 .5 3.8-.6 .4 .2-.1M62.7 223.8l.1-.2-.2 .3M62.8 224.1l-.4 .1M63.2 225l-.3-1 .5 2.3M64.1 222.9l.3-.5-1.1 1.3-.4 .3h-.5h.1"/>
<path d="M64.1 222.3l.2 .1M64.3 221.8l-1.5 1.8 .2-.2M64.4 221.8h-.1M64.6 221.3h.1M64.5 221.4l-.2 .4M64.6 221.1l-.1 .3a.89 .89 0 0 0-.4-1.4l.2 1.8M64.6 221.3l.2 .1M64.7 225.3v.4M64.7 225.3l-1.2 .7 .6-.3M64.8 221.7l.1-.3-.5 1 .3 2.9M37.4 241.1l1.6 1.3M38.8 242.7l.2 .1"/>
</g>
<!-- layer: Visible (ISO) -->
<g fill="#000">
<circle cx="76.6" cy="67.2" r=".25"/>
<circle cx="394.4" cy="67.2" r=".25"/>
<circle cx="261.1" cy="112.3" r=".25"/>
<circle cx="263" cy="109.4" r=".25"/>
<circle cx="263.2" cy="109.3" r=".25"/>
<circle cx="263.7" cy="109" r=".25"/>
<circle cx="265.3" cy="108.1" r=".25"/>
<circle cx="41.5" cy="238.3" r=".25"/>
</g>
<!-- layer: Visible Narrow (ISO) -->
<circle cx="48.8" cy="234" r=".18" fill="#000"/>
<!-- layer: Hatch (ISO) -->
<g fill="#000">
<path d="M0 0h10v5h-5v5h-5z" fill-rule="evenodd"/>
<path d="M410 0h10v10h-5v-5h-5z" fill-rule="evenodd"/>
<path d="M0 287h5v5h5v5h-10z" fill-rule="evenodd"/>
<path d="M410 292h5v-5h5v10h-10z" fill-rule="evenodd"/>
</g>
<!-- layer: Symbol (ISO) -->
<g fill="none" stroke="#000" stroke-width=".3">
<path d="M391.9 63.9l2.6 .1-2.4 .9zM394.5 64l-140 20.4M150.7 90.5l-26.2 13.3M124.5 103.8l2-1.6 .4 .9zM230 147.1v-6.5h179.9v6.5M230 147.1h179.9v6.4M230 147.1v89.9h179.9v-83.5M230 153.5h179.9M230 160h179.9M240 147.1v89.9M268.6 147.1v89.9M366.3 147.1v89.9"/>
<path d="M376.3 147.1v89.9M230 166.4h179.9M230 172.8h179.9M230 179.2h179.9M230 185.7h179.9M230 192.1h179.9M230 198.5h179.9M230 204.9h179.9M230 211.4h179.9M230 217.8h179.9M230 224.2h179.9M230 230.6h179.9"/>
<circle cx="155.4" cy="88.2" r="5.3"/>
<circle cx="249.3" cy="85.2" r="5.3"/>
</g>
<!-- layer: Detail Boundary (ISO) -->
<circle cx="44.5" cy="58.3" r="18.6" fill="none" stroke="#000" stroke-width=".3"/>
<!-- layer: Border (ISO) -->
<g fill="none" stroke="#000" stroke-width=".7">
<path d="M0 0h10v5h-5v5h-5zM0 0h420M15 5h400v287h-400zM20 10h390v277h-390zM52.5 5v5M105 5v5M157.5 5v5M212.1 5h5.8l-2.9 5zM215 0v10M262.5 5v5M315 5v5M367.5 5v5"/>
<path d="M410 0h10v10h-5v-5h-5zM15 49.5h5M410 49.5h5M0 93v204h420h-10v-5h5v-5h5M15 99h5M410 99h5M10 148.5h10M15 145.7l5 2.8-5 2.9zM410 148.5l5-2.8v5.7zM410 148.5h10M15 198h5M410 198h5"/>
<path d="M15 247.5h5M410 247.5h5M0 287h5v5h5v5h-10zM52.5 287v5M105 287v5M157.5 287v5M215 287l2.9 5h-5.8zM215 287v10M262.5 287v5M315 287v5M367.5 287v5"/>
</g>
<!-- layer: Title (ISO) -->
<g fill="none" stroke="#000" stroke-width=".51">
<path d="M230 237h130v10h-130zM360 237h50v10h-50zM230 247h38v10h-38zM305 247v40M322 247v10M339 247v10M360 247v40M399 257v10M410 257v-10h-142v40M230 267h180M268 277h37M360 277h50"/>
<path d="M367 277v10M391 277v10M399 277v10"/>
</g>
<g fill="none" stroke="#f00" stroke-width=".3">
<path d="M341 252h2.4M344 252h.1M344.6 252h2.4M349 252h1.8M351.2 252h.1M351.7 252h3.6M353.5 247.5v1.8M353.5 249.8h.1M353.5 250.3v3.5M353.5 254.3h.1M353.5 254.8v1.7M355.7 252h.1"/>
<path d="M356.2 252h1.8"/>
</g>
<g fill="none" stroke="#000" stroke-width=".59">
<path d="M230 257h180v30h-180zM342 250l4-1.5v7l-4-1.5z"/>
<circle cx="353.5" cy="252" r="3.5"/>
<circle cx="353.5" cy="252" r="2"/>
</g>
<!-- layer: Dimension (ISO) -->
<path d="M75.8 38.9l2.5-.5v1zM75.8 38.9h319.4M75.8 35.7v13.2M392.7 38.4l2.5 .5-2.5 .5zM395.2 35.7v13.2M70.1 48.3h6.4M73.3 48.3l.5 2.5h-1.1zM73.3 48.3v18.9M70.1 67.2h17.7M72.7 64.7h1.1l-.5 2.5z" fill="none" stroke="#000" stroke-width=".3"/>
<path d="M75.8 38.9l2.5-.5v1zM392.7 38.4l2.5 .5-2.5 .5zM73.3 48.3l.5 2.5h-1.1zM72.7 64.7h1.1l-.5 2.5z" fill="#000"/>
<!-- layer: Symbol (ISO) -->
<path d="M391.9 63.9l2.6 .1-2.4 .9zM124.5 103.8l2-1.6 .4 .9z" fill="#000"/>
<g font-size="7.2">
<text x="27.2" y="78.8">F</text>
<text x="74.5" y="94.1">F ( 1 : 3 )</text>
</g>
<g font-size="5.8">
<text x="307.3" y="277.2">Клапа със сигнални</text>
<text x="324.5" y="283.8">лампи</text>
</g>
<g font-size="5.6">
<text x="15.9" y="26.8">A</text>
<text x="410.4" y="26.8">A</text>
<text x="15.9" y="76.3">B</text>
<text x="410.4" y="76.3">B</text>
<text x="15.6" y="125.8">C</text>
<text x="410.4" y="125.8">C</text>
<text x="15.6" y="175.3">D</text>
<text x="410.4" y="175.3">D</text>
<text x="15.9" y="224.8">E</text>
<text x="410.4" y="224.8">E</text>
<text x="16.2" y="274.3">F</text>
<text x="410.4" y="274.3">F</text>
</g>
<g font-size="5.1">
<text x="232" y="245.5">Чертеж</text>
<text x="273.6" y="252.6">ISO 2768-m</text>
<text x="308.3" y="255.6">1 : 8</text>
<text x="232" y="261.7">Realmet MCC</text>
<text x="307" y="265.7">Сборен чертеж</text>
<text x="361" y="265.5">Въведен</text>
<text x="270" y="275.5">Д.Павлов</text>
<text x="361" y="273.8">10.6</text>
</g>
<g font-size="4.8">
<text x="24.9" y="9.6">1</text>
<text x="77.4" y="9.6">2</text>
<text x="129.9" y="9.6">3</text>
<text x="182.4" y="9.6">4</text>
<text x="234.9" y="9.6">5</text>
<text x="287.4" y="9.6">6</text>
<text x="339.9" y="9.6">7</text>
<text x="392.4" y="9.6">8</text>
<text x="230.3" y="37.3">2555</text>
<text x="71.6" y="60.6" transform="rotate(-90 71.6 60.6)">151</text>
<text x="154.1" y="89.9">1</text>
<text x="248" y="87">4</text>
<text x="307.3" y="145.6">PARTS LIST</text>
<text x="230.2" y="152.1">Поз.</text>
<text x="242.4" y="152.1">Означение</text>
<text x="301.2" y="152.1">Наименование</text>
<text x="366.5" y="152.1">Кол.</text>
<text x="381.1" y="152.2">Забележка</text>
<text x="233.7" y="158.5">1</text>
<text x="269.5" y="158.5">Светлинна конзола</text>
<text x="370" y="158.5">1</text>
<text x="233.7" y="165">2</text>
<text x="269.5" y="164.9">Плексиглас</text>
<text x="370" y="164.9">1</text>
<text x="233.7" y="171.4">3</text>
<text x="269.5" y="171.4">Комбинирана светлина Hella</text>
<text x="370" y="171.4">2</text>
<text x="233.7" y="177.8">4</text>
<text x="269.5" y="177.8">Синя лампа hella</text>
<text x="370" y="177.8">2</text>
<text x="233.7" y="184.2">5</text>
<text x="269.5" y="184.3">Бяла лампа_Substitute_1</text>
<text x="370" y="184.2">0</text>
<text x="233.7" y="190.6">7</text>
<text x="269.5" y="190.7">Hella Ultra Beam LED-01-10</text>
<text x="370" y="190.7">2</text>
<text x="233.7" y="197.1">8</text>
<text x="269.5" y="197">Козирка</text>
<text x="370" y="197">1</text>
<text x="233.7" y="203.5">9</text>
<text x="269.5" y="203.5">Бяла лампа</text>
<text x="370" y="203.5">0</text>
<text x="232.4" y="209.9">10</text>
<text x="269.5" y="209.9">ISO 7380-1 - M5 x 12</text>
<text x="370" y="209.9">5</text>
<text x="232.4" y="216.3">11</text>
<text x="269.5" y="216.5">Гайка самоосигурителна DIN 985 - M5</text>
<text x="370" y="216.3">5</text>
<text x="232.4" y="222.8">12</text>
<text x="269.5" y="222.8">DIN 125 - A 5,3</text>
<text x="370" y="222.7">5</text>
<text x="377.2" y="222.8">Washer</text>
<text x="232.4" y="229.2">13</text>
<text x="269.5" y="229.2">Планка за укрепване</text>
<text x="370" y="229.2">2</text>
<text x="232.4" y="235.6">14</text>
<text x="269.5" y="235.7">Комбинирана светлина Strands</text>
<text x="370" y="235.6">0</text>
<text x="400" y="265.6">A3</text>
<text x="24.9" y="290.9">1</text>
<text x="77.4" y="291">2</text>
<text x="129.9" y="291">3</text>
<text x="182.4" y="290.9">4</text>
<text x="234.9" y="290.9">5</text>
<text x="287.4" y="291">6</text>
<text x="339.9" y="290.9">7</text>
<text x="392.4" y="291">8</text>
</g>
<g font-size="3.6">
<text x="327.6" y="254.6">N/A</text>
<text x="232" y="265.2">inovation group</text>
<text x="368" y="284.6">14.3.2024 г.</text>
<text x="392" y="284.6">BG</text>
<text x="400" y="284.7">1/4</text>
</g>
<g font-size="2.9">
<text x="232" y="240.1">Допълнителна информация:</text>
<text x="361" y="240.1">Пор.№</text>
<text x="309" y="251.1">Мащаб</text>
<text x="327.3" y="251">Маса</text>
<text x="361" y="250">Материал:</text>
<text x="270" y="260">Техническа справка</text>
<text x="307" y="260">Вид на документа</text>
<text x="361" y="260.1">Статус на документа</text>
<text x="400" y="260.1">Формат</text>
<text x="270" y="270.1">Разработил</text>
<text x="307" y="270.1">Отг. отдел</text>
<text x="270" y="280.1">Одобрил</text>
<text x="361" y="280">Изм.</text>
<text x="368" y="280">Дата на изд.</text>
<text x="392" y="280">Език</text>
<text x="400" y="280">Лист</text>
</g>
</svg>
